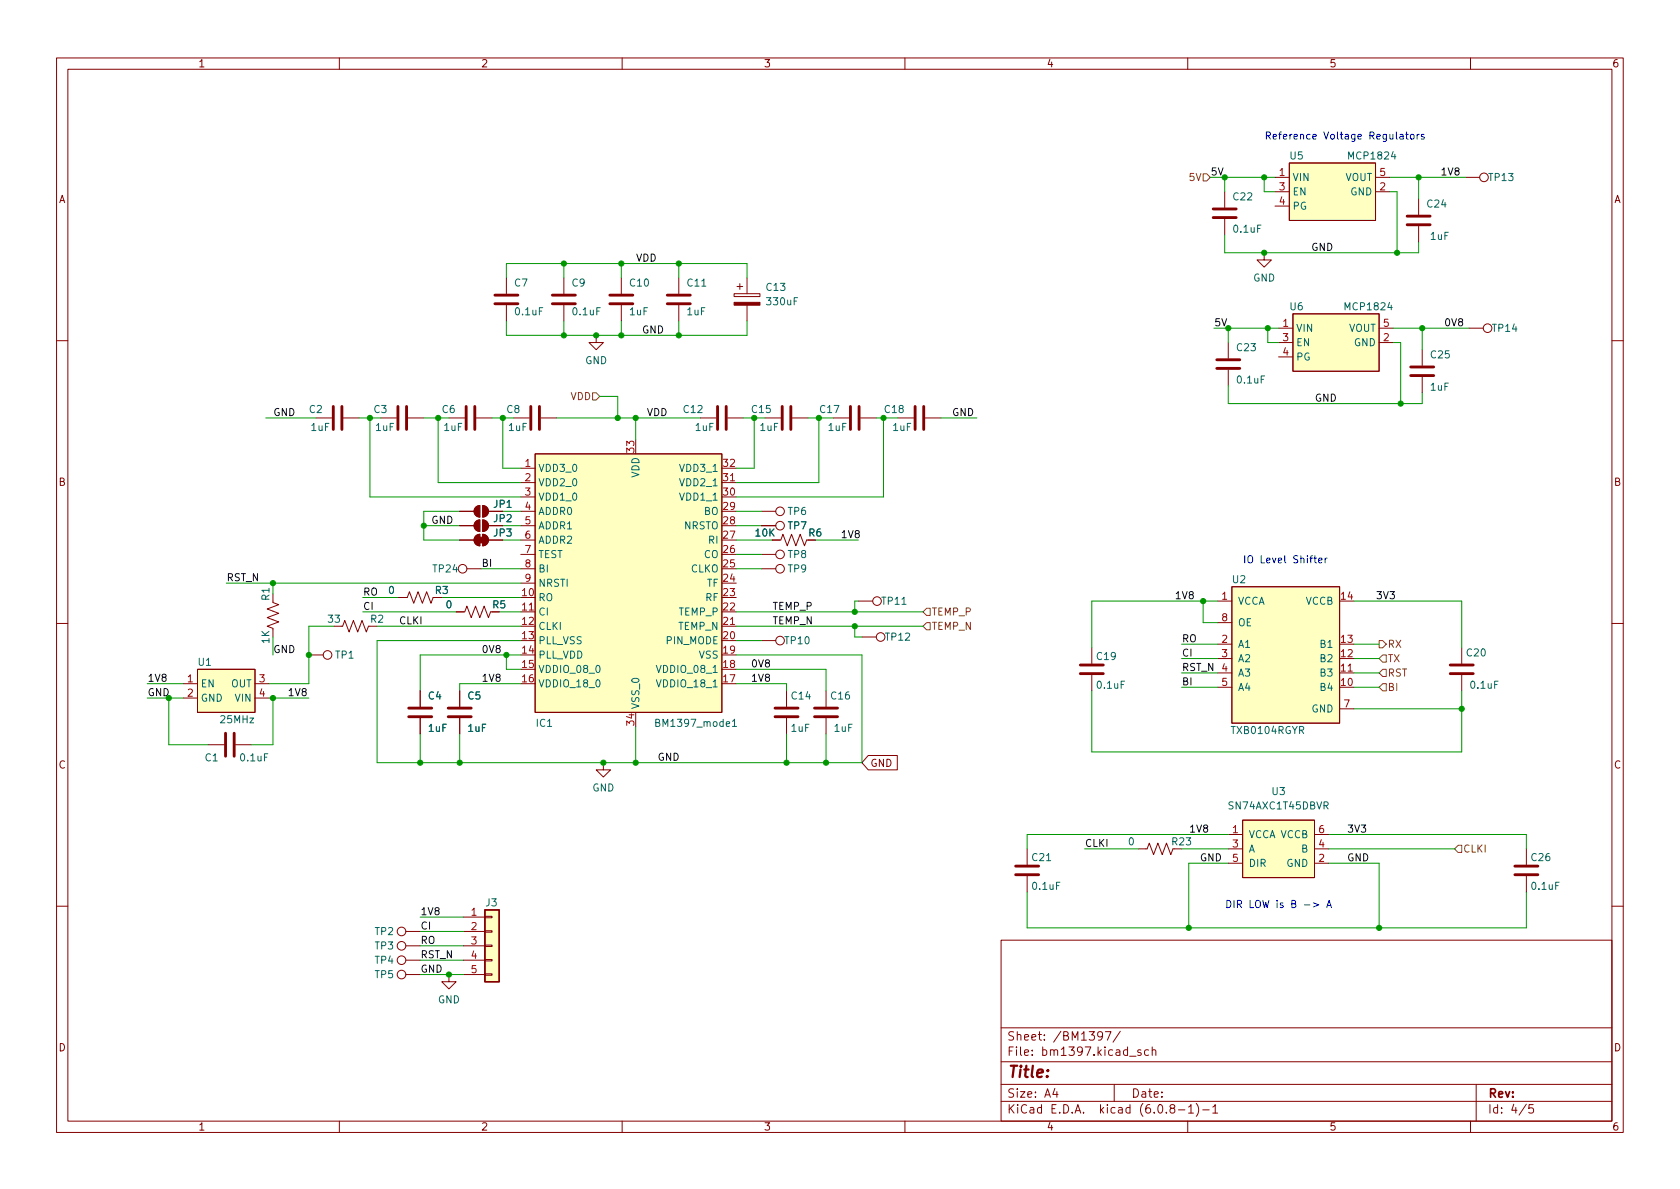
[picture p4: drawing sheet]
<svg xmlns="http://www.w3.org/2000/svg" width="297mm" height="210mm" viewBox="0 0 297 210" stroke-linecap="round" stroke-linejoin="round" font-family="sans-serif">
<g fill="none" stroke="#840000" stroke-width=".18">
<path d="M10 10.2h277v190.1h-277zM12 12.2h273v186.1h-273zM60 10.2v2M110 10.2v2M160 10.2v2M210 10.2v2M260 10.2v2M216.5 33.9v2.8M216.5 38.7v2.8M225.4 31.4h2.6M225.4 33.9h2.6M225.4 36.4h2.6"/>
<path d="M228 28.8h15.2v10.2h-15.2zM243.2 31.4h2.5M243.2 33.9h2.5M250.8 35.2v2.8M250.8 40v2.8M259.1 31.4h2.5M89.5 49.1v2.8M89.5 54v2.8M99.7 49.1v2.8M99.7 54v2.8M105.4 59.3v1.3h-1.3l1.3 1.2 1.3-1.2h-1.3M109.9 49.1v2.8"/>
<path d="M109.9 54v2.8M120 49.1v2.8M120 54v2.8M129.8 51.9h4.6v.5h-4.6zM130.3 50.7h1M130.8 50.2v1M132.1 49.1v2.8M132.1 54v2.8M223.5 44.7v1.3h-1.3l1.3 1.2 1.3-1.2h-1.3M226.1 58h2.5M228.6 55.5h15.2v10.2h-15.2zM243.8 58h2.6"/>
<path d="M259.7 58h2.6M10 60.2h2M55.9 73.9h2.8M60.7 73.9h2.8M67.3 73.9h2.8M72.1 73.9h2.8M79.4 73.9h2.8M84.2 73.9h2.8M90.8 73.9h2.8M95.6 73.9h2.8M123.8 73.9h2.8M128.7 73.9h2.7"/>
<path d="M135.3 73.9h2.7M140.1 73.9h2.8M147.3 73.9h2.8M152.1 73.9h2.8M158.7 73.9h2.8M163.6 73.9h2.8M217.2 60.6v2.8M217.2 65.4v2.8M226.1 60.6h2.5M226.1 63.1h2.5M243.8 60.6h2.6M251.5 61.8v2.8"/>
<path d="M251.5 66.7v2.8M285 60.2h2M81.3 90.4h2.5M81.3 93h2.5M81.3 95.5h2.5M84.1 94.8l.7-.3v2a1.02 1.02 0 0 1-.9-.6 1.02 1.02 0 0 1 .2-1.1zM84.1 92.2l.7-.3v2.1a1.02 1.02 0 0 1-.9-.7 1.02 1.02 0 0 1 .2-1.1zM84.1 89.7l.7-.3v2a1.02 1.02 0 0 1-.9-.6 1.02 1.02 0 0 1 .2-1.1zM85.3 94.5a1.02 1.02 0 0 1 1.1 1 1.02 1.02 0 0 1-1.1 1zM85.3 91.9a1.02 1.02 0 0 1 1.1 1.1 1.02 1.02 0 0 1-1.1 1zM85.3 89.4a1.02 1.02 0 0 1 1.1 1 1.02 1.02 0 0 1-1.1 1zM86.4 90.4h2.5"/>
<path d="M86.4 93h2.5M86.4 95.5h2.5M92.1 82.8h2.5M92.1 85.3h2.5M92.1 87.9h2.5M92.1 90.4h2.5M92.1 93h2.5M92.1 95.5h2.5M92.1 98h2.5M94.6 80.3h33v45.7h-33zM127.6 85.3h2.6M134.6 90.4h2.6"/>
<path d="M134.6 93h2.6M134.6 98h2.6M136.5 95.5h1.5l.4-1 .8 2 .8-2 .7 2 .8-2 .7 2 .4-1M10 110.2h2M34.9 118.4h10.2v7.6h-10.2zM48.3 105v1.5l1 .4-2.1 .8 2.1 .8-2.1 .7 2.1 .8-2.1 .7 1.1 .4v1.5M54.6 115.8h2.5M60.6 110.7l.4-1 .7 2.1 .8-2.1 .7 2.1 .8-2.1 .8 2.1 .4-1.1h1.5M70.5 105.7h1.5l.4-1.1 .8 2.1 .7-2.1 .8 2.1 .7-2.1 .8 2.1 .4-1M80.6 108.2h1.6l.3-1 .8 2 .8-2 .7 2 .8-2 .8 2 .3-1M82.5 100.6h2.6M92.1 108.2h2.5"/>
<path d="M92.1 100.6h2.5M92.1 103.1h2.5M127.6 110.7h2.6M134.6 113.3h2.6M134.6 100.6h2.6M151.8 106.3h2.5M152.4 112.6h2.5M193 114.5v2.8M193 119.4v2.8M215.3 106.3h2.5M215.3 119h2.5M215.3 113.9h2.5"/>
<path d="M215.3 116.5h2.5M215.3 110.1h2.5M217.8 103.8h19.1v24.1h-19.1zM236.9 119h2.5M258.4 114.5v2.8M258.4 119.4v2.8M285 110.2h2M32.4 120.9h2.5M32.4 123.4h2.5M36.8 131.7h2.8M41.7 131.7h2.7M45.1 120.9h2.5"/>
<path d="M45.1 123.4h2.5M74.3 122.2v2.8M74.3 127v2.8M81.3 122.2v2.8M81.3 127v2.8M106.7 134.9v1.2h-1.3l1.3 1.3 1.2-1.3h-1.2M139.1 122.2v2.8M139.1 127v2.8M146 122.2v2.8M146 127v2.8M153.5 133.6h5.2v2.5h-5.2l-1.1-1.2zM215.3 121.5h2.5"/>
<path d="M236.9 125.3h2.5M181.6 150.1v2.8M181.6 154.9v2.8M201.3 150.1h1.5l.4-1 .8 2 .7-2 .8 2 .7-2 .8 2 .4-1M217.2 147.6h2.5M217.2 152.6h2.5M217.2 150.1h2.5M219.7 145h12.7v10.2h-12.7zM232.4 147.6h2.5M232.4 152.6h2.5M232.4 150.1h2.5M269.9 150.1v2.8"/>
<path d="M269.9 154.9v2.8M10 160.2h2M71.8 169.8h2.5M71.8 172.3h2.5M71.8 164.7h2.5M71.8 167.3h2.5M79.4 172.3v1.3h-1.3l1.3 1.3 1.2-1.3h-1.2M81.9 169.8h3.8M81.9 172.3h3.8M81.9 164.7h3.8M81.9 167.3h3.8M81.9 162.2h3.8"/>
<path d="M85.7 172.2h1.3v.3h-1.3zM85.7 169.7h1.3v.2h-1.3zM85.7 167.1h1.3v.3h-1.3zM85.7 164.6h1.3v.2h-1.3zM85.7 162h1.3v.3h-1.3zM177 166.3h108v32h-108zM285 160.2h2M60 198.3v2M110 198.3v2M160 198.3v2M177 194.8h108M177 191.8h108"/>
<path d="M177 187.8h108M177 181.8h108M186.5 192.5l-.4 1h1M186.9 193v1M194.9 183.1l-.3 .3-.4-.1-.1-.2 .1-.6 .4-.1 .3 .2a.99 .99 0 0 1-.4 1.3h-.3M195.4 182.4h1l-.6 1.5M197 191.8v3M198.1 182.4l-1.3 1.9M199.7 186.8h1.2M201.7 185.7l-.3-.1-.3 .2 .1 .3 .5 .1v.4h-.6M203.1 185.7l-.5-.1-.2 .3v.4l.1 .3h.6M203.7 185.8l.2-.2 .4 .1 .1 .9"/>
<path d="M203.7 185.1v1.5M207.1 196l-.2-.3v-.2l.2-.2 .5 .1 .1 .2-.1 .2-.6 .2-.1 .3v.4l.2 .1h.5l.1-.3-.1-.4-.2-.1M208.4 196.3h1.1M210 198.3v2M210.1 195.8l.5-.5v1.5M210.1 196.8h.9M211.5 195.1a1.72 1.72 0 0 1 0 2.3M212.6 196.3h1.2M214.4 195.8l.5-.5v1.5M214.4 196.8h.9M260 198.3v2M261 191.8v6.5"/>
<path d="M269.9 195.3l-1.3 1.9M271.1 195.3h-.7l-.1 .7 .2-.1 .5 .1 .2 .2-.1 .5-.2 .1-.6-.1"/>
<circle cx="262.4" cy="31.4" r=".76"/>
<circle cx="263" cy="58" r=".76"/>
<circle cx="137.9" cy="93" r=".76"/>
<circle cx="137.9" cy="90.4" r=".76"/>
<circle cx="137.9" cy="98" r=".76"/>
<circle cx="57.9" cy="115.8" r=".76"/>
<circle cx="81.8" cy="100.6" r=".76"/>
<circle cx="137.9" cy="113.3" r=".76"/>
<circle cx="137.9" cy="100.6" r=".76"/>
<circle cx="155.1" cy="106.3" r=".76"/>
<circle cx="155.7" cy="112.6" r=".76"/>
<circle cx="71" cy="164.7" r=".76"/>
<circle cx="71" cy="172.3" r=".76"/>
<circle cx="71" cy="167.3" r=".76"/>
<circle cx="71" cy="169.8" r=".76"/>
</g>
<g fill="none" stroke="#840000" stroke-width=".51">
<path d="M214.5 38.5h4.1M214.5 37h4.1M248.8 39.7h4.1M248.8 38.2h4.1M87.5 53.7h4.1M87.5 52.2h4.1M97.7 53.7h4M97.7 52.2h4M107.8 53.7h4.1M107.8 52.2h4.1M118 53.7h4M118 52.2h4"/>
<path d="M58.9 71.9v4M60.5 71.9v4M70.4 71.9v4M71.9 71.9v4M82.4 71.9v4M83.9 71.9v4M93.9 71.9v4M95.4 71.9v4M126.9 71.9v4M128.4 71.9v4M138.3 71.9v4M139.8 71.9v4"/>
<path d="M150.4 71.9v4M151.9 71.9v4M161.8 71.9v4M163.3 71.9v4M215.1 65.1h4.1M215.1 63.6h4.1M249.4 66.4h4.1M249.4 64.9h4.1M191 119.1h4.1M191 117.6h4.1M256.4 119.1h4.1M256.4 117.6h4.1"/>
<path d="M39.9 129.7v4M41.4 129.7v4M72.3 126.7h4M72.3 125.2h4M79.2 126.7h4.1M79.2 125.2h4.1M137 126.7h4.1M137 125.2h4.1M144 126.7h4.1M144 125.2h4.1M179.6 154.7h4M179.6 153.2h4"/>
<path d="M267.8 154.7h4.1M267.8 153.2h4.1"/>
</g>
<g fill="#ffffc2" stroke="#ffffc2" stroke-width=".18">
<path d="M228.6 55.5h15.2v10.2h-15.2z"/>
<path d="M228 28.8h15.2v10.2h-15.2z"/>
<path d="M217.8 103.8h19.1v24.1h-19.1z"/>
<path d="M219.7 145h12.7v10.2h-12.7z"/>
<path d="M94.6 80.3h33v45.7h-33z"/>
<path d="M85.7 160.9h2.6v12.7h-2.6z"/>
<path d="M34.9 118.4h10.2v7.6h-10.2z"/>
</g>
<path d="M129.5 127.6l.4-.4v1.3M129.5 128.5h.7" fill="none" stroke="#006464" stroke-width=".18"/>
<g fill="#840000" stroke="#840000" stroke-width=".18">
<path d="M84.6 95h1v1h-1z"/>
<path d="M84.1 94.8l.7-.3v2a1.02 1.02 0 0 1-.9-.6 1.02 1.02 0 0 1 .2-1.1z"/>
<path d="M85.3 94.5a1.02 1.02 0 0 1 1.1 1 1.02 1.02 0 0 1-1.1 1z"/>
<path d="M84.1 92.2l.7-.3v2.1a1.02 1.02 0 0 1-.9-.7 1.02 1.02 0 0 1 .2-1.1z"/>
<path d="M85.3 91.9a1.02 1.02 0 0 1 1.1 1.1 1.02 1.02 0 0 1-1.1 1z"/>
<path d="M129.8 53.5h4.6v.5h-4.6z"/>
<path d="M84.1 89.7l.7-.3v2a1.02 1.02 0 0 1-.9-.6 1.02 1.02 0 0 1 .2-1.1z"/>
<path d="M85.3 89.4a1.02 1.02 0 0 1 1.1 1 1.02 1.02 0 0 1-1.1 1z"/>
</g>
<path d="M85.7 160.9h2.6v12.7h-2.6z" fill="none" stroke="#840000" stroke-width=".25"/>
<path d="M212.7 30.7h.7l.6 .7-.6 .6h-.7zM104.8 69.5h.6l.6 .6-.6 .6h-.6zM163.2 108.2l.6-.6h.7v1.2h-.7zM163.8 110.1h.7v1.3h-.7l-.6-.7zM243.8 113.3h.7l.6 .6-.6 .6h-.7zM244.5 118.4h.6v1.2h-.6l-.7-.6zM244.5 115.8h.6v1.3h-.6l-.7-.6zM244.5 120.9h.6v1.3h-.6l-.7-.7zM257.8 149.5h.6v1.2h-.6l-.6-.6z" fill="none" stroke="#725600" stroke-width=".18"/>
<g fill="none" stroke="#0000c2" stroke-width=".18">
<path d="M247.5 23.8h.5l.1 .8M248.1 24.1h-.4l-.2 .2 .2 .3 .4-.1M248.5 23.8h.5M248.7 23.3v1.1l.3 .2M249.5 23.8h.3l.2 .2v.4l-.2 .2-.3-.1-.1-.1zM250.6 23.8v.8M250.9 23.8l-.3 .2M251.8 23.8h-.3l-.2 .1 .1 .2 .4 .1v.3h-.5M232.3 98.7h.5M232.5 98.3v1.1l.3 .1M233.2 99.1l.6-.1-.1-.3h-.4l-.1 .2v.6h.5M234.3 98.7v.8"/>
<path d="M234.7 98.7l-.4 .2M232.2 159.6l1 .4-1 .4M234.6 160.5l.4-1.3 .4 1.3M234.7 160.1h.6"/>
</g>
<g fill="none" stroke="#009600" stroke-width=".18">
<path d="M223.5 31.4v2.5h1.9M225.4 31.4h-8.9v2.5M245.7 31.4h13.4M245.7 33.9h1.3v10.8M250.8 31.4v3.8M89.5 49.1v-2.5h42.6v2.5M89.5 56.8v2.5h42.6v-2.5M99.7 46.6v2.5M99.7 56.8v2.5M109.9 46.6v2.5M109.9 56.8v2.5M120 46.6v2.5"/>
<path d="M120 56.8v2.5M216.5 41.5v3.2h34.3v-1.9M224.2 58v2.6h1.9M226.1 58h-8.9v2.6M246.4 58h13.3M251.5 58v3.8M47 73.9h8.9M63.5 73.9h3.8M65.4 73.9v14h26.7M74.9 73.9h4.5M77.5 73.9v11.4h14.6M87 73.9h3.8"/>
<path d="M88.9 73.9v8.9h3.2M98.4 73.9h25.4M106 70.1h3.2v3.8M112.4 73.9v3.8M131.4 73.9h3.9M133.3 73.9v8.9h-3.1M142.9 73.9h4.4M144.8 73.9v11.4h-14.6M154.9 73.9h3.8M156.2 73.9v14h-26M166.4 73.9h6.3M217.2 68.2v3.2h34.3v-1.9"/>
<path d="M246.4 60.6h1.2v10.8M74.9 93h6.4M81.3 90.4h-6.4v5.1h6.4M88.9 95.5h3.2M88.9 93h3.2M88.9 90.4h3.2M130.2 95.5h6.3M130.2 93h4.4M130.2 90.4h4.4M130.2 98h4.4M144.1 95.5h7.7M40 103.1h52.1"/>
<path d="M48.3 103.1v1.9M48.3 112.6v3.2M59.1 110.7h-4.5v10.2h-7M64.1 108.2h16.5M64.1 105.7h6.4M66.7 110.7h25.4M78.1 105.7h14M85.1 100.6h7M88.3 108.2h3.8M89.5 115.8v2.6h2.6M92.1 115.8h-17.8v6.4M92.1 113.3h-25.4v21.6h85.7v-19.1h-22.2"/>
<path d="M130.2 118.4h15.8v3.8M130.2 100.6h4.4M130.2 113.3h4.4M130.2 108.2h33M130.2 110.7h33M151.1 110.7v1.9h1.3M151.8 106.3h-.7v1.9M208.9 113.9h6.4M208.9 116.5h6.4M208.9 119h6.4M212.7 106.3v3.8h2.6M215.3 106.3h-22.3v8.2"/>
<path d="M239.4 113.9h4.4M239.4 106.3h19v8.2M239.4 116.5h4.4M239.4 119h4.4M26 123.4h6.4M26 120.9h6.4M29.8 123.4v8.3h7M47.6 123.4h7M48.3 123.4v8.3h-3.9M74.3 129.8v5.1M81.3 129.8v5.1M92.1 120.9h-10.8v1.3"/>
<path d="M112.4 128.5v6.4M130.2 120.9h8.9v1.3M139.1 129.8v5.1M146 129.8v5.1M193 122.2v10.8h65.4v-10.8M208.9 121.5h6.4M239.4 125.3h19M239.4 121.5h4.4M181.6 157.7v6.4h88.3v-6.4M191.8 150.1h9.5M208.9 150.1h8.3M217.2 152.6h-7v11.5"/>
<path d="M217.2 147.6h-35.6v2.5M234.9 152.6h8.9v11.5M234.9 147.6h35v2.5M234.9 150.1h22.3M74.3 172.3h7.6M74.3 169.8h7.6M74.3 162.2h7.6M74.3 167.3h7.6M74.3 164.7h7.6"/>
</g>
<g fill="#009600" stroke="#009600" stroke-width=".18">
<circle cx="146" cy="134.9" r=".46"/>
<circle cx="139.1" cy="134.9" r=".46"/>
<circle cx="112.4" cy="134.9" r=".46"/>
<circle cx="106.7" cy="134.9" r=".46"/>
<circle cx="48.3" cy="123.4" r=".46"/>
<circle cx="54.6" cy="115.8" r=".46"/>
<circle cx="29.8" cy="123.4" r=".46"/>
<circle cx="65.4" cy="73.9" r=".46"/>
<circle cx="74.9" cy="93" r=".46"/>
<circle cx="48.3" cy="103.1" r=".46"/>
<circle cx="77.5" cy="73.9" r=".46"/>
<circle cx="133.3" cy="73.9" r=".46"/>
<circle cx="144.8" cy="73.9" r=".46"/>
<circle cx="112.4" cy="73.9" r=".46"/>
<circle cx="105.4" cy="59.3" r=".46"/>
<circle cx="99.7" cy="59.3" r=".46"/>
<circle cx="109.9" cy="59.3" r=".46"/>
<circle cx="120" cy="46.6" r=".46"/>
<circle cx="120" cy="59.3" r=".46"/>
<circle cx="99.7" cy="46.6" r=".46"/>
<circle cx="109.9" cy="46.6" r=".46"/>
<circle cx="109.2" cy="73.9" r=".46"/>
<circle cx="88.9" cy="73.9" r=".46"/>
<circle cx="79.4" cy="172.3" r=".46"/>
<circle cx="89.5" cy="115.8" r=".46"/>
<circle cx="81.3" cy="134.9" r=".46"/>
<circle cx="74.3" cy="134.9" r=".46"/>
<circle cx="224.2" cy="58" r=".46"/>
<circle cx="217.2" cy="58" r=".46"/>
<circle cx="151.1" cy="108.2" r=".46"/>
<circle cx="151.1" cy="110.7" r=".46"/>
<circle cx="156.2" cy="73.9" r=".46"/>
<circle cx="243.8" cy="164.1" r=".46"/>
<circle cx="210.2" cy="164.1" r=".46"/>
<circle cx="258.4" cy="125.3" r=".46"/>
<circle cx="223.5" cy="31.4" r=".46"/>
<circle cx="247" cy="44.7" r=".46"/>
<circle cx="250.8" cy="31.4" r=".46"/>
<circle cx="251.5" cy="58" r=".46"/>
<circle cx="216.5" cy="31.4" r=".46"/>
<circle cx="247.6" cy="71.4" r=".46"/>
<circle cx="223.5" cy="44.7" r=".46"/>
<circle cx="212.7" cy="106.3" r=".46"/>
</g>
<text font-size="2.8" fill="#840000" x="178" y="190.6">Title:</text>
<g font-size="2.1" fill="#840000">
<text x="178" y="184">Sheet: /BM1397/</text>
<text x="178" y="186.7">File: bm1397.kicad_sch</text>
<text x="178" y="196.9">KiCad E.D.A. kicad (6.0.8-1)-1</text>
<text x="178" y="194.1">Size: A4</text>
<text x="200" y="194.1">Date:</text>
<text x="263" y="194.1">Rev:</text>
<text x="263" y="196.9">Id: 4/5</text>
</g>
<g font-size="1.8" fill="#840000">
<text x="35" y="11.9">1</text>
<text x="85" y="11.9">2</text>
<text x="135" y="11.9">3</text>
<text x="185" y="11.9">4</text>
<text x="235" y="11.9">5</text>
<text x="285" y="11.9">6</text>
<text x="10.3" y="35.9">A</text>
<text x="285.3" y="35.9">A</text>
<text x="10.3" y="85.9">B</text>
<text x="285.3" y="85.9">B</text>
<text x="143" y="94.9">R6</text>
<text x="77" y="105">R3</text>
<text x="87.1" y="107.6">R5</text>
<text x="10.3" y="135.9">C</text>
<text x="153.8" y="135.6">GND</text>
<text x="285.3" y="135.9">C</text>
<text x="10.3" y="185.9">D</text>
<text x="285.3" y="185.9">D</text>
<text x="35" y="199.9">1</text>
<text x="85" y="199.9">2</text>
<text x="135" y="199.9">3</text>
<text x="185" y="199.9">4</text>
<text x="235" y="199.9">5</text>
<text x="285" y="199.9">6</text>
</g>
<g font-size="1.8" fill="#0000c2">
<text x="223.5" y="24.7">Reference Voltage Regulators</text>
<text x="219.7" y="99.6">IO Level Shifter</text>
<text x="216.5" y="160.6">DIR LOW is B -&gt; A</text>
</g>
<g font-size="1.8" fill="#006464">
<text x="228.1" y="28.2">U5</text>
<text x="238.6" y="28.2">MCP1824</text>
<text x="218.1" y="35.4">C22</text>
<text x="228.5" y="32">VIN</text>
<text x="228.5" y="34.5">EN</text>
<text x="237.8" y="32">VOUT</text>
<text x="238.8" y="34.5">GND</text>
<text x="263.3" y="32">TP13</text>
<text x="218.2" y="41.1">0.1uF</text>
<text x="228.5" y="37.1">PG</text>
<text x="252.4" y="36.7">C24</text>
<text x="253" y="42.4">1uF</text>
<text x="91" y="50.7">C7</text>
<text x="101.2" y="50.7">C9</text>
<text x="111.4" y="50.7">C10</text>
<text x="121.6" y="50.7">C11</text>
<text x="135.6" y="51.4">C13</text>
<text x="135.7" y="54">330uF</text>
<text x="221.6" y="49.8">GND</text>
<text x="91.2" y="55.7">0.1uF</text>
<text x="101.4" y="55.7">0.1uF</text>
<text x="111.4" y="55.7">1uF</text>
<text x="121.5" y="55.7">1uF</text>
<text x="228.1" y="54.9">U6</text>
<text x="229.1" y="58.7">VIN</text>
<text x="238" y="54.9">MCP1824</text>
<text x="238.4" y="58.7">VOUT</text>
<text x="264" y="58.7">TP14</text>
<text x="103.4" y="64.4">GND</text>
<text x="218.7" y="62.1">C23</text>
<text x="229.1" y="61.2">EN</text>
<text x="229.1" y="63.7">PG</text>
<text x="239.4" y="61.2">GND</text>
<text x="253" y="63.4">C25</text>
<text x="218.8" y="67.8">0.1uF</text>
<text x="253" y="69.1">1uF</text>
<text x="54.7" y="73">C2</text>
<text x="55" y="76.2">1uF</text>
<text x="66.1" y="73">C3</text>
<text x="66.5" y="76.2">1uF</text>
<text x="78.2" y="73">C6</text>
<text x="78.5" y="76.2">1uF</text>
<text x="89.6" y="73">C8</text>
<text x="90" y="76.2">1uF</text>
<text x="120.9" y="73">C12</text>
<text x="123" y="76.2">1uF</text>
<text x="133" y="73">C15</text>
<text x="134.4" y="76.2">1uF</text>
<text x="145" y="73">C17</text>
<text x="146.5" y="76.2">1uF</text>
<text x="156.5" y="73">C18</text>
<text x="157.9" y="76.2">1uF</text>
<text x="95.1" y="83.4">VDD3_0</text>
<text x="120.4" y="83.4">VDD3_1</text>
<text x="87.3" y="89.8">JP1</text>
<text x="95.1" y="86">VDD2_0</text>
<text x="95.1" y="88.5">VDD1_0</text>
<text x="113" y="84.5" transform="rotate(-90 113 84.5)">VDD</text>
<text x="120.4" y="88.5">VDD1_1</text>
<text x="120.4" y="86">VDD2_1</text>
<text x="87.3" y="94.9">JP3</text>
<text x="87.3" y="92.3">JP2</text>
<text x="95.1" y="91.1">ADDR0</text>
<text x="95.1" y="93.6">ADDR1</text>
<text x="120.9" y="93.6">NRSTO</text>
<text x="124.5" y="91.1">BO</text>
<text x="133.6" y="94.9">10K</text>
<text x="139.3" y="93.6">TP7</text>
<text x="139.3" y="91.1">TP6</text>
<text x="76.6" y="101.2">TP24</text>
<text x="95.1" y="96.1">ADDR2</text>
<text x="95.1" y="98.7">TEST</text>
<text x="95.1" y="101.2">BI</text>
<text x="122.1" y="101.2">CLKO</text>
<text x="124.5" y="98.7">CO</text>
<text x="125.4" y="96.1">RI</text>
<text x="139.3" y="98.7">TP8</text>
<text x="139.3" y="101.2">TP9</text>
<text x="47.6" y="106.2" transform="rotate(-90 47.6 106.2)">R1</text>
<text x="68.7" y="105">0</text>
<text x="78.9" y="107.6">0</text>
<text x="95.1" y="106.3">RO</text>
<text x="95.1" y="103.8">NRSTI</text>
<text x="124.8" y="106.3">RF</text>
<text x="125" y="103.8">TF</text>
<text x="156" y="106.9">TP11</text>
<text x="217.9" y="103.1">U2</text>
<text x="218.8" y="106.9">VCCA</text>
<text x="230.8" y="106.9">VCCB</text>
<text x="47.6" y="113.8" transform="rotate(-90 47.6 113.8)">1K</text>
<text x="58.1" y="110.1">33</text>
<text x="65.5" y="110.1">R2</text>
<text x="95.1" y="108.8">CI</text>
<text x="95.1" y="111.4">CLKI</text>
<text x="95.1" y="113.9">PLL_VSS</text>
<text x="117.9" y="113.9">PIN_MODE</text>
<text x="120" y="111.4">TEMP_N</text>
<text x="120.1" y="108.8">TEMP_P</text>
<text x="138.9" y="113.9">TP10</text>
<text x="156.6" y="113.3">TP12</text>
<text x="218.8" y="110.7">OE</text>
<text x="35.1" y="117.7">U1</text>
<text x="59.3" y="116.5">TP1</text>
<text x="95.1" y="116.5">PLL_VDD</text>
<text x="95.1" y="119">VDDIO_08_0</text>
<text x="116.6" y="119">VDDIO_08_1</text>
<text x="123.6" y="116.5">VSS</text>
<text x="194" y="116.7">C19</text>
<text x="218.8" y="114.5">A1</text>
<text x="218.8" y="117.1">A2</text>
<text x="218.8" y="119.6">A3</text>
<text x="233.6" y="119.6">B3</text>
<text x="233.6" y="117.1">B2</text>
<text x="233.6" y="114.5">B1</text>
<text x="259.4" y="116.1">C20</text>
<text x="35.4" y="121.5">EN</text>
<text x="35.4" y="124.1">GND</text>
<text x="40.8" y="121.5">OUT</text>
<text x="41.6" y="124.1">VIN</text>
<text x="75.8" y="123.7">C4</text>
<text x="82.7" y="123.7">C5</text>
<text x="95.1" y="121.5">VDDIO_18_0</text>
<text x="113" y="125.5" transform="rotate(-90 113 125.5)">VSS_0</text>
<text x="116.6" y="121.5">VDDIO_18_1</text>
<text x="140" y="123.7">C14</text>
<text x="147" y="123.7">C16</text>
<text x="194.1" y="121.8">0.1uF</text>
<text x="218.8" y="122.2">A4</text>
<text x="231.9" y="126">GND</text>
<text x="233.6" y="122.2">B4</text>
<text x="260.1" y="121.8">0.1uF</text>
<text x="39.1" y="127.9">25MHz</text>
<text x="75.8" y="129.4">1uF</text>
<text x="82.8" y="129.4">1uF</text>
<text x="94.9" y="128.5">IC1</text>
<text x="116.4" y="128.5">BM1397_mode1</text>
<text x="139.9" y="129.4">1uF</text>
<text x="147.6" y="129.4">1uF</text>
<text x="217.9" y="129.8">TXB0104RGYR</text>
<text x="36.3" y="134.6">C1</text>
<text x="42.6" y="134.6">0.1uF</text>
<text x="104.7" y="139.9">GND</text>
<text x="217.5" y="143.1">SN74AXC1T45DBVR</text>
<text x="224.9" y="140.6">U3</text>
<text x="199.5" y="149.5">0</text>
<text x="207.3" y="149.5">R23</text>
<text x="220.7" y="148.2">VCCA VCCB</text>
<text x="182.5" y="152.3">C21</text>
<text x="220.7" y="150.7">A</text>
<text x="220.7" y="153.3">DIR</text>
<text x="227.5" y="153.3">GND</text>
<text x="230.1" y="150.7">B</text>
<text x="270.8" y="152.3">C26</text>
<text x="85.9" y="160.3">J3</text>
<text x="182.6" y="157.3">0.1uF</text>
<text x="270.9" y="157.3">0.1uF</text>
<text x="66.3" y="165.3">TP2</text>
<text x="66.3" y="167.9">TP3</text>
<text x="66.3" y="170.4">TP4</text>
<text x="66.3" y="173">TP5</text>
<text x="77.4" y="177.4">GND</text>
</g>
<g font-size="1.8" fill="#725600">
<text x="210.4" y="32">5V</text>
<text x="100.9" y="70.7">VDD</text>
<text x="164.7" y="111.4">TEMP_N</text>
<text x="164.7" y="108.8">TEMP_P</text>
<text x="245.3" y="114.5">RX</text>
<text x="245.3" y="119.6">RST</text>
<text x="245.3" y="117.1">TX</text>
<text x="245.3" y="122.2">BI</text>
<text x="258.6" y="150.7">CLKI</text>
</g>
<g font-size="1.8" fill="#009600">
<text x="214" y="31">5V</text>
<text x="214.6" y="57.7">5V</text>
</g>
<g font-size="1.8" fill="#a90000">
<text x="226.2" y="31.1">1</text>
<text x="226.2" y="33.6">3</text>
<text x="244" y="33.6">2</text>
<text x="244" y="31.1">5</text>
<text x="226.2" y="36.2">4</text>
<text x="226.8" y="57.8">1</text>
<text x="244.6" y="57.8">5</text>
<text x="226.8" y="60.3">3</text>
<text x="226.8" y="62.9">4</text>
<text x="244.6" y="60.3">2</text>
<text x="92.9" y="82.5">1</text>
<text x="112.1" y="80" transform="rotate(-90 112.1 80)">33</text>
<text x="127.9" y="82.5">32</text>
<text x="92.9" y="85.1">2</text>
<text x="92.9" y="87.6">3</text>
<text x="127.9" y="87.6">30</text>
<text x="127.9" y="85.1">31</text>
<text x="92.9" y="90.2">4</text>
<text x="92.9" y="92.7">5</text>
<text x="92.9" y="95.2">6</text>
<text x="127.9" y="95.2">27</text>
<text x="127.9" y="92.7">28</text>
<text x="127.9" y="90.2">29</text>
<text x="92.9" y="97.8">7</text>
<text x="92.9" y="100.3">8</text>
<text x="127.9" y="100.3">25</text>
<text x="127.9" y="97.8">26</text>
<text x="92.4" y="105.4">10</text>
<text x="92.4" y="107.9">11</text>
<text x="92.9" y="102.9">9</text>
<text x="127.9" y="107.9">22</text>
<text x="127.9" y="105.4">23</text>
<text x="127.9" y="102.9">24</text>
<text x="216" y="106">1</text>
<text x="237.1" y="106">14</text>
<text x="92.4" y="110.5">12</text>
<text x="92.4" y="113">13</text>
<text x="127.9" y="113">20</text>
<text x="127.9" y="110.5">21</text>
<text x="216" y="113.7">2</text>
<text x="216" y="109.8">8</text>
<text x="237.1" y="113.7">13</text>
<text x="92.4" y="115.6">14</text>
<text x="92.4" y="118.1">15</text>
<text x="127.9" y="118.1">18</text>
<text x="127.9" y="115.6">19</text>
<text x="216" y="116.2">3</text>
<text x="216" y="118.7">4</text>
<text x="237.1" y="118.7">11</text>
<text x="237.1" y="116.2">12</text>
<text x="33.2" y="120.6">1</text>
<text x="33.2" y="123.2">2</text>
<text x="45.9" y="120.6">3</text>
<text x="45.9" y="123.2">4</text>
<text x="92.4" y="120.6">16</text>
<text x="127.9" y="120.6">17</text>
<text x="216" y="121.3">5</text>
<text x="237.1" y="121.3">10</text>
<text x="237.6" y="125.1">7</text>
<text x="112.1" y="128.2" transform="rotate(-90 112.1 128.2)">34</text>
<text x="217.9" y="147.3">1</text>
<text x="217.9" y="149.9">3</text>
<text x="233.2" y="149.9">4</text>
<text x="233.2" y="147.3">6</text>
<text x="217.9" y="152.4">5</text>
<text x="233.2" y="152.4">2</text>
<text x="83.3" y="161.9">1</text>
<text x="83.3" y="164.5">2</text>
<text x="83.3" y="167">3</text>
<text x="83.3" y="169.5">4</text>
<text x="83.3" y="172.1">5</text>
</g>
<g font-size="1.8" fill="#0f0f0f">
<text x="254.6" y="31">1V8</text>
<text x="112.4" y="46.3">VDD</text>
<text x="231.8" y="44.3">GND</text>
<text x="113.5" y="59">GND</text>
<text x="255.3" y="57.7">0V8</text>
<text x="232.4" y="71">GND</text>
<text x="48.3" y="73.6">GND</text>
<text x="114.3" y="73.6">VDD</text>
<text x="168.3" y="73.6">GND</text>
<text x="76.2" y="92.6">GND</text>
<text x="148.6" y="95.1">1V8</text>
<text x="85.1" y="100.2">BI</text>
<text x="40" y="102.8">RST_N</text>
<text x="64.1" y="107.8">CI</text>
<text x="64.1" y="105.3">RO</text>
<text x="136.5" y="107.8">TEMP_P</text>
<text x="207.6" y="105.9">1V8</text>
<text x="243.2" y="105.9">3V3</text>
<text x="70.5" y="110.4">CLKI</text>
<text x="136.5" y="110.4">TEMP_N</text>
<text x="208.9" y="113.6">RO</text>
<text x="48.3" y="115.5">GND</text>
<text x="85.1" y="115.5">0V8</text>
<text x="132.7" y="118">0V8</text>
<text x="208.9" y="116.1">CI</text>
<text x="208.9" y="118.6">RST_N</text>
<text x="26" y="120.5">1V8</text>
<text x="26" y="123.1">GND</text>
<text x="50.8" y="123.1">1V8</text>
<text x="85.1" y="120.5">1V8</text>
<text x="132.7" y="120.5">1V8</text>
<text x="208.9" y="121.2">BI</text>
<text x="116.2" y="134.5">GND</text>
<text x="191.8" y="149.8">CLKI</text>
<text x="210.2" y="147.2">1V8</text>
<text x="238.1" y="147.2">3V3</text>
<text x="212.1" y="152.3">GND</text>
<text x="238.1" y="152.3">GND</text>
<text x="74.3" y="161.8">1V8</text>
<text x="74.3" y="166.9">RO</text>
<text x="74.3" y="164.4">CI</text>
<text x="74.3" y="169.4">RST_N</text>
<text x="74.3" y="172">GND</text>
</g>
</svg>
